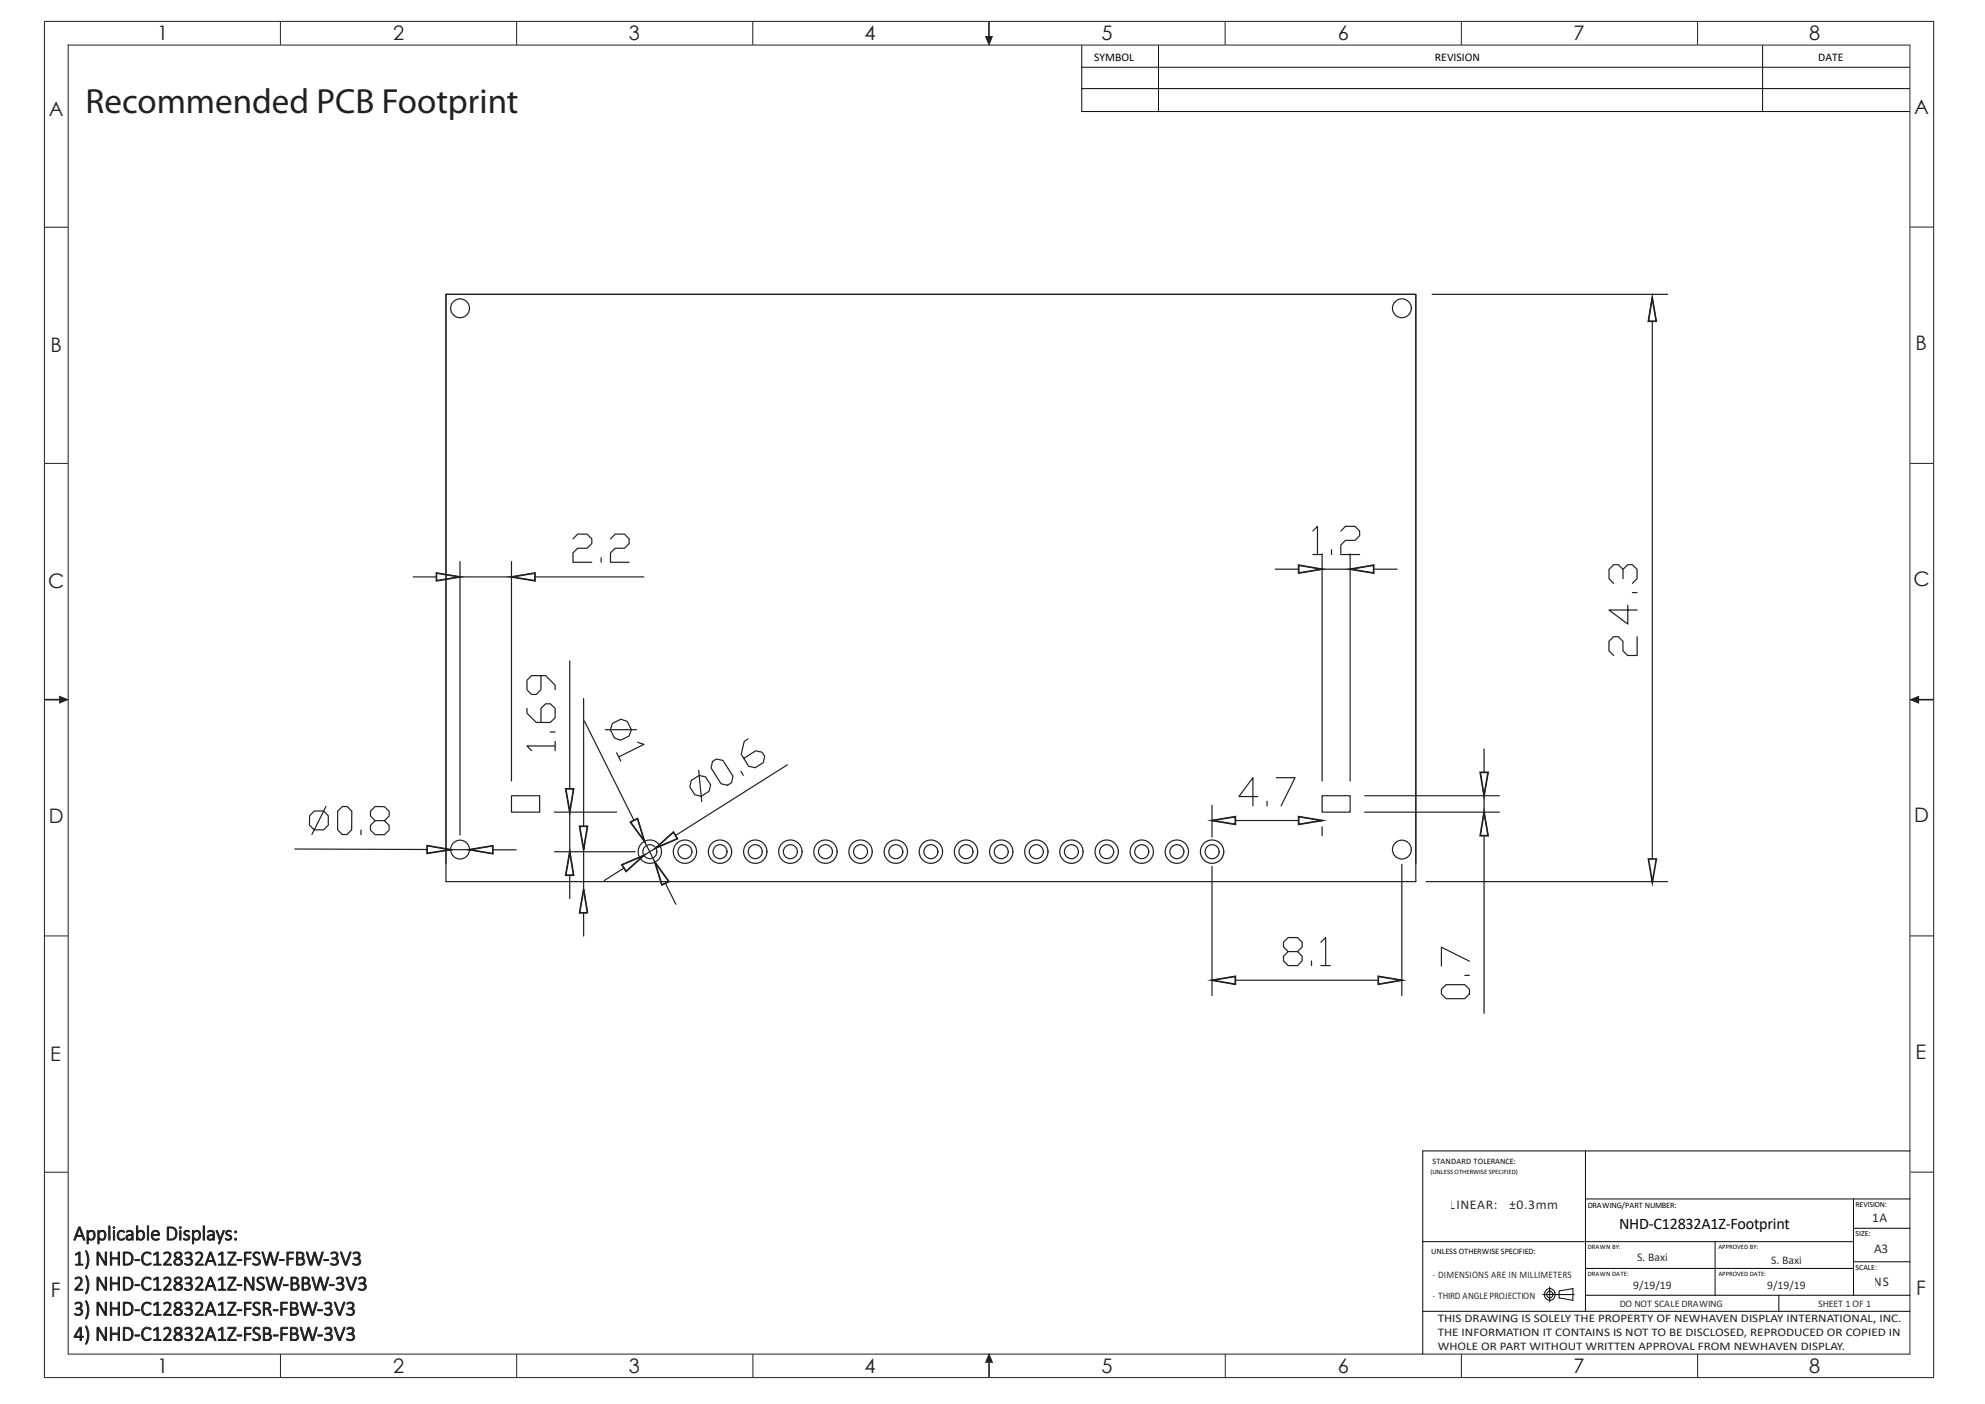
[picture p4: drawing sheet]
<svg xmlns="http://www.w3.org/2000/svg" width="420mm" height="297mm" viewBox="0 0 420 297" stroke-linecap="round" stroke-linejoin="round" font-family="sans-serif">
<!-- layer: Layer 1 -->
<g fill="none" stroke="#231f20" stroke-width=".21">
<path d="M9.3 4.5h399.8M9.4 4.5v287M14.3 9.5h389.8M14.4 9.4v277M59.3 4.6v4.9M109.3 4.6v4.9M159.3 4.6v4.9M259.2 4.6v4.9M309.2 4.6v4.9M359.2 4.6v4.9M404.1 9.5v277M409.1 4.5v287"/>
<path d="M9.5 48.1h4.8M404.2 48h4.9M349.6 63l.8 5h-1.6zM9.5 98h4.9M404.2 98h4.9M274.8 119.6l4.9 .8-4.9 .8zM92.4 121.2l4.9 .8-4.9 .9zM108.2 122l5-.8v1.7zM285.7 120.4l4.9-.8v1.6zM90.4 178.9l4.9 .8-4.9 .8zM99.3 179.7l5-.8v1.7zM119.7 166.9h1.7l-.8 4.9z"/>
<path d="M122.6 174.8h1.7l-.8 4.9zM133.4 173.9l1.5-.7 1.5 4.8zM138.7 179.4l3.8-3.4 .8 1.4zM256.4 173.6l5-.8v1.6zM274.8 172.8l4.9 .8-4.9 .8zM313.2 163.4h1.7l-.9 4.9zM314 171.8l.9 5h-1.7zM9.5 198h4.8M120.6 180.2l.8 5h-1.7zM123.5 188.1l.8 5h-1.7zM131.6 182.9l4.6-1.9-3.7 3.3zM138.6 182.4l2.9 4.1-1.5 .7z"/>
<path d="M404.2 198h4.8M256.4 207.4l5-.9v1.7zM291.6 206.5l5 .9-5 .8zM9.5 248h4.9M16.7 259.6h.3l.9 2.7h-.2l-.3-.7h-1.2l-.3 .7h-.2zM16.8 259.8l.5 1.5h-1zM23 259.4h.3l-.1 3-.2-.1zM28.9 259.4h.2v1.2a.84 .84 0 0 1 1.2-.2 .84 .84 0 0 1 .3 1.1 .81 .81 0 0 1-.5 .8 .81 .81 0 0 1-1-.3v.3h-.2zM31.2 259.4h.2v3l-.2-.1zM35.4 259.6l.7-.1a1.4 1.4 0 0 1 1.3 1.5 1.4 1.4 0 0 1-1.3 1.3h-.7zM35.7 259.8a1.2 1.2 0 0 1 1.5 1.1 1.2 1.2 0 0 1-1.5 1.2zM43 259.4h.3l-.1 3-.2-.1z"/>
<path d="M404.2 247.9h4.9M15.9 270.4a.9 .9 0 0 1 1.4 0 .9 .9 0 0 1-.2 1.3l-.9 1h1.3v.2h-1.6v-.2l1-1.2a.68 .68 0 0 0 0-1 .68 .68 0 0 0-1 .1zM16 275.7a.76 .76 0 0 1 1.1-.1 .76 .76 0 0 1-.1 1.2h-.2a.8 .8 0 0 1 .7 1 .8 .8 0 0 1-1.2 .5l-.4-.2-.1-.2a.89 .89 0 0 0 1.4-.4 .79 .79 0 0 0-1-.6v-.2a.58 .58 0 0 0 .8-.2 .58 .58 0 0 0-.4-.8l-.6 .2zM16 265.3l.7-.4h.2v2.5h.6v.2h-1.5v-.2h.7v-2.3l-.7 .4zM18.1 264.6h.1a3.5 3.5 0 0 1 .1 3.8h-.2a4.5 4.5 0 0 0 0-3.8zM18.1 269.9h.1a3.5 3.5 0 0 1 .1 3.8h-.2a4.5 4.5 0 0 0 0-3.8zM18.1 275.2h.1a3.5 3.5 0 0 1 .1 3.8h-.2a4.5 4.5 0 0 0 0-3.8zM18.4 260.3h.3v.3a.84 .84 0 0 1 1.1-.2 .84 .84 0 0 1 .3 1.1 .81 .81 0 0 1-.5 .8 .81 .81 0 0 1-.9-.2v1h-.2zM18.9 260.7l.1-.1a.59 .59 0 0 1 .7 0 .59 .59 0 0 1 .2 .7 .63 .63 0 0 1-.4 .8 .63 .63 0 0 1-.8-.3v-.9zM20.6 264.9l.4 .1 1.3 2.3v-2.4h.2v2.6a.24 .24 0 0 1-.2 .2 .24 .24 0 0 1-.2-.3l-1.3-2.2v2.4h-.3zM20.6 270.2l.4 .1 1.3 2.3v-2.4h.2v2.6a.24 .24 0 0 1-.2 .2 .24 .24 0 0 1-.2-.3l-1.3-2.2v2.4h-.3zM20.6 275.5l.4 .1 1.3 2.3v-2.4h.2v2.6a.24 .24 0 0 1-.2 .2 .24 .24 0 0 1-.2-.3l-1.3-2.2v2.4h-.3z"/>
<path d="M20.7 260.3h.2l.1 .3a.84 .84 0 0 1 1.1-.2 .84 .84 0 0 1 .3 1.1 .81 .81 0 0 1-.5 .8 .81 .81 0 0 1-.9-.2v1h-.2zM21.2 260.7l.1-.1a.59 .59 0 0 1 .7 0 .59 .59 0 0 1 .2 .7 .63 .63 0 0 1-.4 .8 .63 .63 0 0 1-.8-.3v-.9zM23.4 264.9h.2v1.2h1.4v-1.2h.3v2.7h-.3v-1.3h-1.4v1.3h-.2zM23.4 270.2h.2v1.2h1.4v-1.2h.3v2.7h-.3v-1.3h-1.4v1.3h-.2zM23.4 275.5h.2v1.2h1.4v-1.2h.3v2.8l-.3-.1v-1.3h-1.4v1.3h-.2zM24 260.3h.3l-.1 2.1-.2-.1zM25.1 260.5a.75 .75 0 0 1 1.2 .1v.1a.77 .77 0 0 0-1 0 .77 .77 0 0 0-.2 1 .71 .71 0 0 0 1.2 .2v.1a.46 .46 0 0 1-.6 .4 1.13 1.13 0 0 1-.6-1.9zM26.1 264.9h.7a1.4 1.4 0 0 1 1.4 1.4 1.4 1.4 0 0 1-1.4 1.3h-.7zM26.1 270.2h.7a1.4 1.4 0 0 1 1.4 1.4 1.4 1.4 0 0 1-1.4 1.4l-.7-.1zM26.1 275.5h.7a1.4 1.4 0 0 1 1.4 1.4 1.4 1.4 0 0 1-1.4 1.4l-.7-.1zM26.4 265.1a1.2 1.2 0 0 1 1.5 1.2 1.2 1.2 0 0 1-1.5 1.1zM26.4 270.4a1.2 1.2 0 0 1 1.5 1.2 1.2 1.2 0 0 1-1.5 1.1z"/>
<path d="M26.4 275.7a1.2 1.2 0 0 1 1.5 1.2 1.2 1.2 0 0 1-1.5 1.1zM26.8 260.5a.83 .83 0 0 1 1.4 .5v1.3h-.2l-.1-.2a.68 .68 0 0 1-.8 .3 .68 .68 0 0 1-.4-.9 .68 .68 0 0 1 .9-.3h.3a.65 .65 0 0 0-.4-.7 .65 .65 0 0 0-.7 .2zM27 261.5l.9-.1v.4a.47 .47 0 0 1-.6 .4 .47 .47 0 0 1-.3-.7zM28.6 266.5l.9-.1 .1 .2-1 .1zM28.6 271.8h.9l.1 .1-1 .1zM28.6 277.1h.9l.1 .1-1 .1zM29.3 260.7l.2-.1a.6 .6 0 0 1 .7 0 .6 .6 0 0 1 .1 .7 .63 .63 0 0 1-.4 .8 .63 .63 0 0 1-.8-.3v-.9zM30.4 265.1a.96 .96 0 0 1 1.6 .1l-.1 .1a1.45 1.45 0 0 0-1.4 .1 1.19 1.19 0 0 0-.2 1.3 1.19 1.19 0 0 0 1.2 .7l.4-.3 .1 .2a1.18 1.18 0 0 1-1.5 .2 1.18 1.18 0 0 1-.5-1.4zM30.4 270.4a.96 .96 0 0 1 1.6 .1l-.1 .1a1.45 1.45 0 0 0-1.4 .1 1.19 1.19 0 0 0-.2 1.3 1.19 1.19 0 0 0 1.2 .7l.4-.2 .1 .1a1.18 1.18 0 0 1-1.5 .2 1.18 1.18 0 0 1-.5-1.4zM30.4 275.7a.96 .96 0 0 1 1.6 .1l-.1 .1a1.45 1.45 0 0 0-1.4 .1 1.19 1.19 0 0 0-.2 1.3 1.19 1.19 0 0 0 1.2 .7l.4-.2 .1 .1a1.18 1.18 0 0 1-1.5 .2 1.18 1.18 0 0 1-.5-1.4zM32.3 260.5a.8 .8 0 0 1 1-.2 .8 .8 0 0 1 .3 1.1h-1.3a.87 .87 0 0 0 1.4 .6v.2a1.07 1.07 0 0 1-1.5-.2 1.07 1.07 0 0 1 .1-1.5zM32.5 260.7a.58 .58 0 0 1 .7-.2 .58 .58 0 0 1 .3 .6h-1.2z"/>
<path d="M32.5 265.3l.7-.4h.3v2.5h.5v.2h-1.5l.1-.2h.6v-2.3l-.6 .4zM32.5 270.6l.7-.4h.3v2.5h.5v.2h-1.5l.1-.2h.6v-2.3l-.6 .4zM32.5 275.9l.7-.4h.3v2.5h.5v.2h-1.5l.1-.2h.6v-2.3l-.6 .4zM34.7 265.1a.9 .9 0 0 1 1.3 0 .9 .9 0 0 1-.2 1.3l-.9 1h1.3l.1 .2h-1.7l.1-.2 1-1.2a.68 .68 0 0 0 0-1 .68 .68 0 0 0-1 .1zM34.7 270.4a.9 .9 0 0 1 1.3 0 .9 .9 0 0 1-.2 1.3l-.9 1h1.3l.1 .2h-1.7l.1-.2 1-1.2a.68 .68 0 0 0 0-1 .68 .68 0 0 0-1 .1zM34.7 275.7a.9 .9 0 0 1 1.3 0 .9 .9 0 0 1-.2 1.4l-.9 .9h1.3l.1 .2h-1.7l.1-.2 1-1.2a.68 .68 0 0 0 0-1 .68 .68 0 0 0-1 .1zM37.1 265a.77 .77 0 0 1 1-.2 .77 .77 0 0 1 .3 1l-.5 .4a.78 .78 0 0 1 .7 1 .78 .78 0 0 1-1.1 .5 .73 .73 0 0 1-.7-.7 .73 .73 0 0 1 .7-.8l-.3-.1a.66 .66 0 0 1-.1-1.1zM37.1 270.3a.77 .77 0 0 1 1-.2 .77 .77 0 0 1 .3 1l-.5 .4a.78 .78 0 0 1 .7 1 .78 .78 0 0 1-1.1 .5 .73 .73 0 0 1-.7-.7 .73 .73 0 0 1 .7-.8l-.3-.1a.66 .66 0 0 1-.1-1.1zM37.1 275.6a.77 .77 0 0 1 1-.2 .77 .77 0 0 1 .3 1l-.5 .4a.78 .78 0 0 1 .7 1 .78 .78 0 0 1-1.1 .5 .73 .73 0 0 1-.7-.7 .73 .73 0 0 1 .7-.8l-.3-.1a.66 .66 0 0 1-.1-1.1zM37.2 266.6a.57 .57 0 0 1 .9 0 .57 .57 0 0 1-.2 .9 .54 .54 0 0 1-.7-.2 .54 .54 0 0 1 0-.7zM37.2 271.9a.57 .57 0 0 1 .9 0 .57 .57 0 0 1-.2 .9 .54 .54 0 0 1-.7-.2 .54 .54 0 0 1 0-.7zM37.2 277.2a.57 .57 0 0 1 .9 0 .57 .57 0 0 1-.2 .9 .54 .54 0 0 1-.7-.1 .54 .54 0 0 1 0-.8z"/>
<path d="M38 260.3h.3l-.1 2.1-.2-.1zM39.1 260.4a.74 .74 0 0 1 1 0l-.1 .2a.4 .4 0 0 0-.6-.1 .4 .4 0 0 0 .1 .7 .66 .66 0 0 1 .6 .8 .66 .66 0 0 1-1 .3l-.2-.1v-.2a.56 .56 0 0 0 .6 .1 .56 .56 0 0 0 .4-.5 1 1 0 0 1-.9-1.1zM39.2 265a.76 .76 0 0 1 1.2 0 .76 .76 0 0 1-.2 1.2h-.1a.8 .8 0 0 1 .6 1 .8 .8 0 0 1-1.1 .5l-.5-.2v-.3a.89 .89 0 0 0 1.4-.3 .79 .79 0 0 0-1.1-.6v-.2a.58 .58 0 0 0 .9-.3 .58 .58 0 0 0-.5-.8l-.6 .3zM39.2 270.3a.76 .76 0 0 1 1.2 0 .76 .76 0 0 1-.2 1.2h-.1a.8 .8 0 0 1 .6 1 .8 .8 0 0 1-1.1 .5l-.5-.2v-.2a.89 .89 0 0 0 1.4-.4 .79 .79 0 0 0-1.1-.6v-.2a.58 .58 0 0 0 .9-.3 .58 .58 0 0 0-.5-.7l-.6 .2zM39.2 275.7a.76 .76 0 0 1 1.2-.1 .76 .76 0 0 1-.2 1.2h-.1a.8 .8 0 0 1 .6 1 .8 .8 0 0 1-1.1 .5l-.5-.2v-.2a.89 .89 0 0 0 1.4-.4 .79 .79 0 0 0-1.1-.6v-.2a.58 .58 0 0 0 .9-.2 .58 .58 0 0 0-.5-.8l-.6 .2zM40.7 260.3h.2l.1 .3a.84 .84 0 0 1 1.1-.2 .84 .84 0 0 1 .3 1.1 .81 .81 0 0 1-.5 .8 .81 .81 0 0 1-.9-.2v1h-.2zM41.2 260.7l.1-.1a.59 .59 0 0 1 .7 0 .59 .59 0 0 1 .2 .7 .63 .63 0 0 1-.4 .8 .63 .63 0 0 1-.8-.3v-.9zM41.4 265.1a.9 .9 0 0 1 1.4 0 .9 .9 0 0 1-.2 1.3l-.9 1h1.3v.2h-1.6v-.2l1-1.2a.68 .68 0 0 0 0-1 .68 .68 0 0 0-1 .1zM41.4 270.4a.9 .9 0 0 1 1.4 0 .9 .9 0 0 1-.2 1.3l-.9 1h1.3v.2h-1.6v-.2l1-1.2a.68 .68 0 0 0 0-1 .68 .68 0 0 0-1 .1zM41.4 275.7a.9 .9 0 0 1 1.4 0 .9 .9 0 0 1-.2 1.4l-.9 .9h1.3v.2h-1.6v-.2l1-1.2a.68 .68 0 0 0 0-1 .68 .68 0 0 0-1 .1zM44 260.5a.83 .83 0 0 1 1.4 .5l-.1 1.3h-.2v-.2a.68 .68 0 0 1-.9 .3 .68 .68 0 0 1-.3-.9 .68 .68 0 0 1 .9-.3h.3a.65 .65 0 0 0-.4-.7 .65 .65 0 0 0-.7 .2zM44.2 261.5l.9-.1v.4a.47 .47 0 0 1-.6 .4 .47 .47 0 0 1-.3-.7z"/>
<path d="M44.4 264.9h.3l1 2.8-.3-.1-.2-.7h-1.3l-.2 .7h-.3zM44.4 270.2h.3l1 2.8-.3-.1-.2-.7h-1.3l-.2 .7h-.3zM44.4 275.5h.3l1 2.8-.3-.1-.2-.7h-1.3l-.2 .7h-.3zM44.5 265.1l.6 1.5h-1.1zM44.5 270.4l.6 1.5h-1.1zM44.5 275.8l.6 1.5h-1.1zM45.7 260.3h.3l.6 1.8 .6-1.8h.3l-1.1 2.8h-.2l.3-.8zM46.2 265.3l.7-.4h.3v2.5h.5v.2h-1.5l.1-.2h.6v-2.3l-.6 .4zM46.2 270.6l.7-.4h.3v2.5h.5v.2h-1.5l.1-.2h.6v-2.3l-.6 .4zM46.2 275.9l.7-.4h.3v2.5h.5v.2h-1.5l.1-.2h.6v-2.3l-.6 .4zM47.9 260.4a.74 .74 0 0 1 1 0v.2a.4 .4 0 0 0-.7-.1 .4 .4 0 0 0 .1 .7 .66 .66 0 0 1 .7 .8 .66 .66 0 0 1-1 .3l-.3-.1v-.2a.56 .56 0 0 0 .6 .1 .56 .56 0 0 0 .4-.5 1 1 0 0 1-.8-1.1zM48.2 264.9h1.7v.3l-1.4 2.2h1.4l.1 .2h-1.8v-.3l1.5-2.2h-1.4z"/>
<path d="M48.2 270.2h1.7v.3l-1.4 2.2h1.4l.1 .2h-1.8v-.3l1.5-2.2h-1.4zM48.2 275.5h1.7v.3l-1.4 2.2h1.4l.1 .3-1.8-.1v-.3l1.5-2.2h-1.4zM50.2 266.5l.9-.1 .1 .2-1 .1zM50.2 271.8h.9l.1 .1-1 .1zM50.2 277.1h.9l.1 .1-1 .1zM51.8 264.9h1.4l-.1 .2h-1.1v1l1.1 .2-.1 .1h-1l-.1 1.3-.2-.1zM51.8 275.5l1.4 .1-.1 .1h-1.1v1.1l1.1 .1-.1 .1h-1l-.1 1.3-.2-.1zM51.8 270.2l.4 .1 1.3 2.3v-2.4h.2v2.6a.24 .24 0 0 1-.2 .2 .24 .24 0 0 1-.2-.3l-1.3-2.2v2.4h-.3zM53.8 265a.81 .81 0 0 1 1.2 .1l-.1 .1a.61 .61 0 0 0-.7-.1 .61 .61 0 0 0-.3 .6l.3 .3a.85 .85 0 0 1 .8 1.3 .85 .85 0 0 1-1.5-.1 .96 .96 0 0 0 1.3-.2 1.19 1.19 0 0 0-1-.9 .7 .7 0 0 1 0-1.1zM53.8 275.6a.81 .81 0 0 1 1.2 .1l-.1 .2a.61 .61 0 0 0-.7-.2 .61 .61 0 0 0-.3 .6l.3 .3a.85 .85 0 0 1 .8 1.3 .85 .85 0 0 1-1.5 0v-.1a.96 .96 0 0 0 1.3-.2 1.19 1.19 0 0 0-1-.9 .7 .7 0 0 1 0-1.1zM54.6 270.3a.81 .81 0 0 1 1.2 .1v.2a.61 .61 0 0 0-.7-.2 .61 .61 0 0 0-.4 .6l.4 .3a.85 .85 0 0 1 .7 1.3 .85 .85 0 0 1-1.5 0v-.1a.96 .96 0 0 0 1.4-.2 1.19 1.19 0 0 0-1-.9 .7 .7 0 0 1-.1-1.1zM55.4 264.9h.3l.7 2.4 .7-2.4h.2l.8 2.4 .6-2.4h.3l-.8 2.7h-.3l-.7-2.3-.6 2.3h-.4z"/>
<path d="M55.8 275.5h.6a.73 .73 0 0 1 .9 .5 .73 .73 0 0 1-.6 .9l.4 .3 .3 1.1-.2-.1-.3-.8a.7 .7 0 0 0-.9-.4v1.2l-.2 .1zM56 275.7a.76 .76 0 0 1 1 .5 .52 .52 0 0 1-.6 .5h-.4zM56.3 270.2h.3l.7 2.5 .6-2.5h.3l.7 2.5 .7-2.5h.2l-.8 2.7h-.3l-.7-2.3-.6 2.3h-.3zM57.8 277.1h1v.1l-.9 .1zM59.1 266.5l1-.1v.2l-.9 .1zM59.5 275.5l1.3 .1v.1h-1.1v1.1l1.1 .1-.1 .1h-1l-.1 1.3-.2-.1zM60 271.8h.9l.1 .1-1 .1zM60.8 264.9h1.3v.2h-1.1v1l1.1 .2-.1 .1h-1l-.1 1.3-.2-.1zM61.5 275.5h.7a.7 .7 0 0 1 .8 .4 .7 .7 0 0 1-.3 .9 .76 .76 0 0 1 .5 .9 .76 .76 0 0 1-.9 .6l-.8-.1zM61.6 270.2h.7a.7 .7 0 0 1 .8 .4 .7 .7 0 0 1-.3 .9 .76 .76 0 0 1 .5 .9 .76 .76 0 0 1-.9 .6l-.8-.1zM61.7 275.7h.5a.5 .5 0 0 1 .5 .5 .5 .5 0 0 1-.5 .5h-.5zM61.7 276.9h.5a.55 .55 0 0 1 .7 .5 .55 .55 0 0 1-.6 .6h-.6z"/>
<path d="M61.8 270.4h.5a.5 .5 0 0 1 .5 .5 .5 .5 0 0 1-.5 .5h-.5zM61.8 271.6h.5a.55 .55 0 0 1 .7 .5 .55 .55 0 0 1-.6 .6h-.6zM62.8 264.9h.7a.7 .7 0 0 1 .8 .4 .7 .7 0 0 1-.4 .9 .76 .76 0 0 1 .6 .9 .76 .76 0 0 1-.9 .5h-.8zM63 265.1h.4a.5 .5 0 0 1 .6 .5 .5 .5 0 0 1-.5 .5h-.5zM63 266.3h.5a.55 .55 0 0 1 .7 .5 .55 .55 0 0 1-.6 .6h-.6zM63.5 275.5h.3l.7 2.5 .7-2.5h.2l.7 2.5 .7-2.5h.3l-.8 2.7h-.3l-.7-2.3-.6 2.3h-.4zM64 270.2h.7a.7 .7 0 0 1 .8 .4 .7 .7 0 0 1-.4 .9 .76 .76 0 0 1 .6 .9 .76 .76 0 0 1-.9 .6l-.9-.1zM64.2 270.4h.4a.5 .5 0 0 1 .6 .5 .5 .5 0 0 1-.5 .5h-.5zM64.2 271.6h.5a.55 .55 0 0 1 .7 .5 .55 .55 0 0 1-.6 .6h-.6zM64.8 264.9h.3l.7 2.4 .7-2.4h.2l.7 2.4 .7-2.4h.3l-.8 2.7h-.4l-.6-2.3-.6 2.3h-.4zM66 270.2h.3l.7 2.5 .7-2.5h.2l.7 2.5 .7-2.5h.3l-.8 2.7h-.4l-.6-2.3-.6 2.3h-.4zM67.2 277.1h1v.1l-.9 .1z"/>
<path d="M68.5 266.5l1-.1v.2l-.9 .1zM68.8 275.7a.76 .76 0 0 1 1.2-.1 .76 .76 0 0 1-.2 1.2h-.1a.8 .8 0 0 1 .6 1 .8 .8 0 0 1-1.2 .5l-.4-.2v-.2a.89 .89 0 0 0 1.4-.4 .79 .79 0 0 0-1.1-.6v-.2a.58 .58 0 0 0 .9-.2 .58 .58 0 0 0-.5-.8l-.6 .2zM69.7 271.8h1v.1l-.9 .1zM70.1 265a.76 .76 0 0 1 1.2 0 .76 .76 0 0 1-.2 1.2h-.1a.8 .8 0 0 1 .6 1 .8 .8 0 0 1-1.2 .5l-.4-.2v-.3a.89 .89 0 0 0 1.3-.3 .79 .79 0 0 0-1-.6v-.2a.58 .58 0 0 0 .8-.3 .58 .58 0 0 0-.4-.8l-.6 .3zM70.7 275.5h.3l.9 2.5 .8-2.5h.3l-1 2.8-.3-.1zM71.3 270.3a.76 .76 0 0 1 1.1 0 .76 .76 0 0 1-.1 1.2h-.2a.8 .8 0 0 1 .7 1 .8 .8 0 0 1-1.2 .5l-.4-.2-.1-.2a.89 .89 0 0 0 1.4-.4 .79 .79 0 0 0-1-.6v-.2a.58 .58 0 0 0 .8-.3 .58 .58 0 0 0-.4-.7l-.6 .2zM72 264.9h.3l.9 2.5 .8-2.5h.3l-1 2.7h-.3zM73.2 270.2h.3l.9 2.5 .8-2.5h.3l-1 2.7h-.3zM73.5 275.7a.76 .76 0 0 1 1.2-.1 .76 .76 0 0 1-.2 1.2h-.1a.8 .8 0 0 1 .6 1 .8 .8 0 0 1-1.2 .5l-.4-.2v-.2a.89 .89 0 0 0 1.3-.4 .79 .79 0 0 0-1-.6v-.2a.58 .58 0 0 0 .8-.2 .58 .58 0 0 0-.4-.8l-.6 .2zM74.8 265a.76 .76 0 0 1 1.2 0 .76 .76 0 0 1-.2 1.2h-.1a.8 .8 0 0 1 .6 1 .8 .8 0 0 1-1.2 .5l-.4-.2-.1-.3a.89 .89 0 0 0 1.4-.3 .79 .79 0 0 0-1-.6v-.2a.58 .58 0 0 0 .8-.3 .58 .58 0 0 0-.4-.8l-.6 .3zM76 270.3a.76 .76 0 0 1 1.1 0 .76 .76 0 0 1-.1 1.2h-.2a.8 .8 0 0 1 .7 1 .8 .8 0 0 1-1.2 .5l-.4-.2-.1-.2a.89 .89 0 0 0 1.4-.4 .79 .79 0 0 0-1-.6v-.2a.58 .58 0 0 0 .8-.3 .58 .58 0 0 0-.4-.7l-.6 .2zM9.3 291.4h399.9"/>
<path d="M14.4 286.4h389.8M16.8 280.8h.4v1.9l.5 .1-.5 .1-.1 .7-.1-.1v-.6l-1.3-.1zM17 281v1.7h-1zM18.1 280.5h.1a3.5 3.5 0 0 1 .1 3.8h-.2a4.5 4.5 0 0 0 0-3.8zM20.6 280.8l.4 .1 1.3 2.3v-2.4h.2v2.6a.24 .24 0 0 1-.2 .2 .24 .24 0 0 1-.2-.3l-1.3-2.2v2.4h-.3zM23.4 280.8h.2v1.2h1.4v-1.2h.3v2.8l-.3-.1v-1.3h-1.4v1.3h-.2zM26.1 280.8h.7a1.4 1.4 0 0 1 1.4 1.4 1.4 1.4 0 0 1-1.4 1.4l-.7-.1zM26.4 281a1.2 1.2 0 0 1 1.5 1.2 1.2 1.2 0 0 1-1.5 1.1zM28.6 282.4h.9l.1 .1-1 .1zM30.4 281a.96 .96 0 0 1 1.6 .1l-.1 .1a1.45 1.45 0 0 0-1.4 .1 1.19 1.19 0 0 0-.2 1.3 1.19 1.19 0 0 0 1.2 .7l.4-.2 .1 .1a1.18 1.18 0 0 1-1.5 .3 1.18 1.18 0 0 1-.5-1.5zM32.5 281.2l.7-.4h.3v2.5l.5 .1v.2l-1.5-.1 .1-.1 .6-.1v-2.2l-.6 .3zM34.7 281a.9 .9 0 0 1 1.3 0 .9 .9 0 0 1-.2 1.4l-.9 .9h1.3l.1 .2h-1.7l.1-.2 1-1.2a.68 .68 0 0 0 0-1 .68 .68 0 0 0-1 .1z"/>
<path d="M37.1 280.9a.77 .77 0 0 1 1-.1 .77 .77 0 0 1 .3 .9l-.5 .4a.78 .78 0 0 1 .7 1 .78 .78 0 0 1-1.1 .5 .73 .73 0 0 1-.7-.7 .73 .73 0 0 1 .7-.8l-.3-.1a.66 .66 0 0 1-.1-1.1zM37.2 282.5a.57 .57 0 0 1 .9 0 .57 .57 0 0 1-.2 .9 .54 .54 0 0 1-.7-.1 .54 .54 0 0 1 0-.8zM39.2 281a.76 .76 0 0 1 1.2-.1 .76 .76 0 0 1-.2 1.2h-.1a.8 .8 0 0 1 .6 1.1 .8 .8 0 0 1-1.1 .4l-.5-.2v-.2a.89 .89 0 0 0 1.4-.4 .79 .79 0 0 0-1.1-.6v-.2a.58 .58 0 0 0 .9-.2 .58 .58 0 0 0-.5-.8l-.6 .2zM41.4 281a.9 .9 0 0 1 1.4 0 .9 .9 0 0 1-.2 1.4l-.9 .9h1.3v.2h-1.6v-.2l1-1.2a.68 .68 0 0 0 0-1 .68 .68 0 0 0-1 .1zM44.4 280.8h.3l1 2.8h-.3l-.2-.8h-1.3l-.2 .7h-.3zM44.5 281.1l.6 1.5h-1.1zM46.2 281.2l.7-.4h.3v2.5l.5 .1v.2l-1.5-.1 .1-.1 .6-.1v-2.2l-.6 .3zM48.2 280.8h1.7v.3l-1.4 2.2h1.4l.1 .3-1.8-.1v-.2l1.5-2.3h-1.4zM50.2 282.4h.9l.1 .1-1 .1zM51.8 280.8l1.4 .1-.1 .1h-1.1v1.1l1.1 .1-.1 .1h-1l-.1 1.3-.2-.1zM53.8 280.9a.81 .81 0 0 1 1.2 .1l-.1 .2a.61 .61 0 0 0-.7-.2 .61 .61 0 0 0-.3 .6l.3 .3a.85 .85 0 0 1 .8 1.3 .85 .85 0 0 1-1.5 0v-.1a.96 .96 0 0 0 1.3-.1 1.19 1.19 0 0 0-1-1 .7 .7 0 0 1 0-1.1zM55.8 280.8h.6a.7 .7 0 0 1 .8 .4 .7 .7 0 0 1-.3 .9 .76 .76 0 0 1 .5 .9 .76 .76 0 0 1-.8 .6l-.9-.1z"/>
<path d="M56 281h.4a.5 .5 0 0 1 .6 .5 .5 .5 0 0 1-.5 .5h-.5zM56 282.2h.5a.55 .55 0 0 1 .7 .5 .55 .55 0 0 1-.6 .6h-.6zM57.8 282.4h1l.1 .1-1 .1zM59.3 286.5v4.8M59.5 280.8l1.3 .1v.1h-1.1v1.1l1.1 .1-.1 .1h-1l-.1 1.3-.2-.1zM61.5 280.8h.7a.7 .7 0 0 1 .8 .4 .7 .7 0 0 1-.3 .9 .76 .76 0 0 1 .5 .9 .76 .76 0 0 1-.9 .6l-.8-.1zM61.7 281h.5a.5 .5 0 0 1 .5 .5 .5 .5 0 0 1-.5 .5h-.5zM61.7 282.2h.5a.55 .55 0 0 1 .7 .5 .55 .55 0 0 1-.6 .6h-.6zM63.6 280.8h.2l.7 2.5 .7-2.5h.2l.8 2.5 .7-2.5h.2l-.8 2.8-.3-.1-.7-2.3-.6 2.3-.3 .1zM67.2 282.4h1l.1 .1-1 .1zM68.8 281a.76 .76 0 0 1 1.2-.1 .76 .76 0 0 1-.2 1.2h-.1a.8 .8 0 0 1 .6 1.1 .8 .8 0 0 1-1.1 .4l-.5-.2v-.2a.89 .89 0 0 0 1.4-.4 .79 .79 0 0 0-1.1-.6v-.2a.58 .58 0 0 0 .9-.2 .58 .58 0 0 0-.5-.8l-.6 .2zM70.8 280.8h.2l.9 2.5 .8-2.5h.3l-1 2.8-.3-.1z"/>
<path d="M73.5 281a.76 .76 0 0 1 1.2-.1 .76 .76 0 0 1-.2 1.2h-.1a.8 .8 0 0 1 .6 1.1 .8 .8 0 0 1-1.2 .4l-.4-.2v-.2a.89 .89 0 0 0 1.4-.4 .79 .79 0 0 0-1.1-.6v-.2a.58 .58 0 0 0 .9-.2 .58 .58 0 0 0-.5-.8l-.6 .2zM109.3 286.5v4.8M159.3 286.5v4.8M259.2 286.5v4.8M309.2 286.4v4.9M359.2 286.4v4.9"/>
<circle cx="24.1" cy="259.7" r=".18"/>
<circle cx="38.2" cy="259.7" r=".18"/>
<circle cx="37.7" cy="276.1" r=".5"/>
<circle cx="37.7" cy="270.8" r=".5"/>
<circle cx="37.7" cy="265.5" r=".5"/>
<circle cx="49.8" cy="262.1" r=".21"/>
<circle cx="49.8" cy="260.6" r=".21"/>
<circle cx="37.7" cy="281.4" r=".5"/>
</g>
<g fill="#231f20" stroke="#231f20" stroke-width=".21">
<path d="M208.5 7.6h1.5l-.7 1.8z"/>
<path d="M209.3 286.5l.7 1.8h-1.5z"/>
<path d="M12.5 147.3l1.8 .7-1.8 .8z"/>
<path d="M404.2 148l1.9-.7v1.5z"/>
</g>
<g fill="none" stroke="#231f20" stroke-width=".35">
<path d="M209.3 4.6v3M349.6 63l.8 5h-1.6zM274.8 119.6l4.9 .8-4.9 .8zM92.4 121.2l4.9 .8-4.9 .9zM108.2 122l5-.8v1.7zM285.7 120.4l4.9-.8v1.6zM9.5 148h3M406 148h3.1M90.4 178.9l4.9 .8-4.9 .8zM99.3 179.7l5-.8v1.7zM119.7 166.9h1.7l-.8 4.9zM122.6 174.8h1.7l-.8 4.9z"/>
<path d="M133.4 173.9l1.5-.7 1.5 4.8zM138.7 179.4l3.8-3.4 .8 1.4zM256.4 173.6l5-.8v1.6zM274.8 172.8l4.9 .8-4.9 .8zM313.2 163.4h1.7l-.9 4.9zM314 171.8l.9 5h-1.7zM120.6 180.2l.8 5h-1.7zM123.5 188.1l.8 5h-1.7zM131.6 182.9l4.6-1.9-3.7 3.3zM138.6 182.4l2.9 4.1-1.5 .7zM348.8 181.7h1.7l-.9 5zM256.4 207.4l5-.9v1.7z"/>
<path d="M291.6 206.5l5 .9-5 .8zM209.3 288.3v3"/>
</g>
<g fill="none" stroke="#050504" stroke-width=".21">
<path d="M228.9 18.7h175.1M228.9 9.7v13.9h175.1M228.9 14.2h175.1M245.1 9.7v13.9M372.9 9.7v13.9M335.5 253.6h68.6M335.5 243.5v33.9M392.2 253.6v20.4M392.2 259.8h11.9M404.1 243.5h-103.1v42.9M301 262.7h34.3M301 277.4h103.1"/>
<path d="M326.4 273.9h6.7M327.9 272.2v3.2M329.9 273.1l2.9-.5v2.5l-2.9-.5zM335.5 268.3h56.7M335.5 262.7h56.7M335.5 274h68.6M362.9 262.7v11.3M376.4 274v3.4M392.2 266.9h11.9"/>
<circle cx="327.9" cy="273.8" r="1.2"/>
<circle cx="327.9" cy="273.9" r=".68"/>
</g>
<g fill="none" stroke="#231f20" stroke-width=".25">
<path d="M94.4 62.3h205.2v124.2h-205.2zM303 62.3h49.8M349.6 68v113.7M97.3 118.8v57.8M108.2 118.8v46.4M121.2 114l1-1h2l1 1v1l-1 1h-2l-1 1v1.9h4M127.2 118v.9M129.2 114l1-1h1.9l1 1v1l-1 1h-1.9l-1 1v1.9h3.9M277.8 112.3l1-1v6M277.8 117.3h1.9M279.7 117.2v48M281.7 116.3v1"/>
<path d="M283.7 112.3l1-1h2l1 1v1l-1 1h-2l-1 1v2h4M285.7 117.2v48M87.4 122h5M97.3 122h10.9M113.2 122h23M120.6 139.8v27.1M269.8 120.4h5M279.7 120.4h6M290.6 120.4h5M343.4 120.4l1-.9h1l1 .9v2l-1 1M343.4 122.4v-2l-1-.9h-1l-1 .9v2l1 1M344.4 128v4l-4-3h6"/>
<path d="M345.4 125.4h1M346.4 134.7v4h-2l-1-1v-2l-1-1h-1l-1 1v2l1 1M111.5 149.9v1l2 1.9h2.9l1.1-1v-1.9l-1.1-1h-1l-.9 1v2.9M114.5 142.9v3l-1 1h-1l-1-1v-2l1-1h2.9l2.1 2v1M116.4 154.8h1.1M117.5 156.8v2M117.5 157.8h-6l1 1M123.5 147.8v27M123.7 152.5l10.4 21M128 154.4h6.7M129.6 153l1.7-.9 1.4 .5 .9 1.8-.5 1.3-1.8 .9-1.3-.5-.9-1.7zM130.5 159.2l.8 1.8"/>
<path d="M134.9 157l1.4 .5-5.4 2.6M158.3 156.3l-.8 .5-.7 2.8 1.6 2.5 1.4 .3 1.7-1.1 .3-1.3-.5-.9-1.4-.3-2.5 1.6M314 158.4v5M62.4 179.6l28 .1M65.5 172.6l1-1h2l1 1v2l-1 .9h-2l-1-1zM69 170.6l-3 5.9M71.4 171.6l1.1-1h.9l1 1v3.9l-1 1h-1l-1-1zM76.4 175.6v1M79.4 173.6l-1-1v-1l1-1h2l.9 1v1l-.9 1h-2l-1 1v1l1 1h2l.9-1v-1l-.9-1M95.3 179.7h4M104.3 179.8h4.9M108.2 168.3h6v3.5h-6z"/>
<path d="M117.3 171.8h13.2M120.6 171.8v8.4M123.5 179.7v8.4M136.4 178l2.2 4.4M138.7 179.4l-2.5 1.6M146.3 165.1l1.6-1.1 1.4 .3 1.1 1.7-.4 1.4-1.6 1.1-1.4-.4-1-1.6zM147.8 162.9l.7 6.7M150.8 161.1l.8-.5 1.4 .3 2.1 3.3-.3 1.4-.9 .5-1.3-.3-2.1-3.4zM156.8 163.1l.5 .9M166.6 161.8l-23.7 14.9M256.4 170.3v6.8M261.4 173.6h13.4"/>
<path d="M266.1 168.5h-4l3-4v6M268.1 169.5v1M270.1 164.5h3.9l-2.9 6M279.7 168.3h6v3.5h-6zM279.7 174.9v1.9M288.8 168.3h28.4M288.8 171.8h28.4M314 168.3v3.5M314 176.8v37.6M94.4 182.7v-120.4h205.2v120.4M117.3 180.2h17.1M120.6 185.2v4.9"/>
<path d="M123.5 193.1v4.9M132 183.6l-4.2 2.7M140.8 186.8l2.2 4.5M256.4 183.3v27.3M279.5 199.3l1-1v6M296.6 182.8v27.8M301.8 186.5h51M261.4 207.4h30.2M272.6 201.3l-1-1v-1l1-1h1.9l1 1v1l-1 1h-1.9l-1 1v1l1 1h1.9l1-1v-1l-1-1M277.5 203.3v1M279.5 204.3h2M305 209.3l1-1h3.9l1 1v1l-1 1h-3.9l-1-1z"/>
<path d="M309.9 206.3h1M310.9 203.3l-5.9-2.9v3.9"/>
<circle cx="97.3" cy="65.2" r="1.99"/>
<circle cx="296.6" cy="65.2" r="1.99"/>
<circle cx="97.3" cy="179.7" r="1.99"/>
<circle cx="296.6" cy="179.7" r="1.99"/>
<circle cx="137.5" cy="180.2" r="2.47"/>
<circle cx="137.5" cy="180.2" r="1.48"/>
<circle cx="144.9" cy="180.2" r="2.47"/>
<circle cx="144.9" cy="180.2" r="1.48"/>
<circle cx="152.3" cy="180.2" r="1.48"/>
<circle cx="152.3" cy="180.2" r="2.47"/>
<circle cx="159.8" cy="180.2" r="2.47"/>
<circle cx="159.8" cy="180.2" r="1.48"/>
<circle cx="167.2" cy="180.2" r="2.47"/>
<circle cx="167.2" cy="180.2" r="1.48"/>
<circle cx="174.7" cy="180.2" r="2.47"/>
<circle cx="174.7" cy="180.2" r="1.48"/>
<circle cx="182.1" cy="180.2" r="2.47"/>
<circle cx="182.1" cy="180.2" r="1.48"/>
<circle cx="189.5" cy="180.2" r="2.47"/>
<circle cx="189.5" cy="180.2" r="1.48"/>
<circle cx="197" cy="180.2" r="2.47"/>
<circle cx="197" cy="180.2" r="1.48"/>
<circle cx="204.4" cy="180.2" r="2.47"/>
<circle cx="204.4" cy="180.2" r="1.48"/>
<circle cx="211.8" cy="180.2" r="2.47"/>
<circle cx="211.8" cy="180.2" r="1.48"/>
<circle cx="219.3" cy="180.2" r="1.48"/>
<circle cx="219.3" cy="180.2" r="2.47"/>
<circle cx="226.7" cy="180.2" r="2.47"/>
<circle cx="226.7" cy="180.2" r="1.48"/>
<circle cx="234.2" cy="180.2" r="2.47"/>
<circle cx="234.2" cy="180.2" r="1.48"/>
<circle cx="241.6" cy="180.2" r="2.47"/>
<circle cx="241.6" cy="180.2" r="1.48"/>
<circle cx="249" cy="180.2" r="2.47"/>
<circle cx="249" cy="180.2" r="1.48"/>
<circle cx="256.5" cy="180.2" r="2.47"/>
<circle cx="256.5" cy="180.2" r="1.48"/>
</g>
<text font-size="7.4" fill="#231f20" x="18.1" y="23.9">Recommended PCB Footprint</text>
<g font-size="4.4" fill="#050504">
<text x="15.6" y="262.3">Applicable Displays:</text>
<text x="15.6" y="267.6">1) NHD-C12832A1Z-FSW-FBW-3V3</text>
<text x="15.6" y="273">2) NHD-C12832A1Z-NSW-BBW-3V3</text>
<text x="15.6" y="278.3">3) NHD-C12832A1Z-FSR-FBW-3V3</text>
<text x="15.6" y="283.6">4) NHD-C12832A1Z-FSB-FBW-3V3</text>
</g>
<g font-size="4.2" fill="#231f20">
<text x="33.2" y="8.5">1</text>
<text x="83.2" y="8.5">2</text>
<text x="133.1" y="8.5">3</text>
<text x="182.9" y="8.5">4</text>
<text x="233.1" y="8.5">5</text>
<text x="283.1" y="8.5">6</text>
<text x="332.9" y="8.5">7</text>
<text x="382.8" y="8.5">8</text>
<text x="10.4" y="24.5">A</text>
<text x="405" y="24.1">A</text>
<text x="10.7" y="74.5">B</text>
<text x="405.3" y="74.1">B</text>
<text x="10.2" y="124.4">C</text>
<text x="404.9" y="124">C</text>
<text x="405" y="173.8">D</text>
<text x="10.3" y="174.2">D</text>
<text x="10.6" y="224.4">E</text>
<text x="405.3" y="224.1">E</text>
<text x="10.8" y="274.4">F</text>
<text x="405.4" y="274">F</text>
<text x="33.2" y="290.4">1</text>
<text x="83.2" y="290.4">2</text>
<text x="133.1" y="290.4">3</text>
<text x="182.9" y="290.4">4</text>
<text x="233.1" y="290.4">5</text>
<text x="283" y="290.4">6</text>
<text x="332.9" y="290.4">7</text>
<text x="382.8" y="290.4">8</text>
</g>
<text font-size="3.4" fill="#050504" x="342.6" y="260">NHD-C12832A1Z-Footprint</text>
<g font-size="2.8" fill="#050504">
<text x="306.8" y="255.7">LINEAR:</text>
<text x="319.3" y="255.7">±0.3mm</text>
<text x="396.3" y="258.5">1A</text>
<text x="396.6" y="265.1">A3</text>
<text x="396.5" y="272.1">NS</text>
</g>
<g font-size="2.5" fill="#050504">
<text x="231.5" y="12.8">SYMBOL</text>
<text x="303.6" y="12.8">REVISION</text>
<text x="384.7" y="12.8">DATE</text>
<text x="346.4" y="266.7">S. Baxi</text>
<text x="374.8" y="267.3">S. Baxi</text>
<text x="345.6" y="272.6">9/19/19</text>
<text x="373.9" y="272.6">9/19/19</text>
</g>
<g font-size="2.5" fill="#231f20">
<text x="304.2" y="279.7">THIS DRAWING IS SOLELY THE PROPERTY OF NEWHAVEN DISPLAY INTERNATIONAL, INC.</text>
<text x="304.2" y="282.7">THE INFORMATION IT CONTAINS IS NOT TO BE DISCLOSED, REPRODUCED OR COPIED IN</text>
<text x="304.2" y="285.6">WHOLE OR PART WITHOUT WRITTEN APPROVAL FROM NEWHAVEN DISPLAY.</text>
</g>
<g font-size="2.1" fill="#050504">
<text x="303.2" y="274.7">- THIRD ANGLE PROJECTION</text>
<text x="303.2" y="270.3">- DIMENSIONS ARE IN MILLIMETERS</text>
<text x="342.7" y="276.4">DO NOT SCALE DRAWING</text>
<text x="384.7" y="276.4">SHEET 1 OF 1</text>
</g>
<g font-size="1.8" fill="#050504">
<text x="303.1" y="246.2">STANDARD TOLERANCE:</text>
<text x="335.9" y="255.4">DRAWING/PART NUMBER:</text>
<text x="302.8" y="265.3">UNLESS OTHERWISE SPECIFIED:</text>
</g>
<g font-size="1.7" fill="#050504">
<text x="392.6" y="255.3">REVISION:</text>
<text x="392.6" y="261.5">SIZE:</text>
<text x="392.6" y="268.7">SCALE:</text>
</g>
<g font-size="1.4" fill="#050504">
<text x="302.6" y="248.3">(UNLESS OTHERWISE SPECIFIED)</text>
<text x="335.9" y="269.9">DRAWN DATE:</text>
<text x="335.9" y="264.3">DRAWN BY:</text>
<text x="363.6" y="264.3">APPROVED BY:</text>
<text x="363.6" y="269.9">APPROVED DATE:</text>
</g>
</svg>
